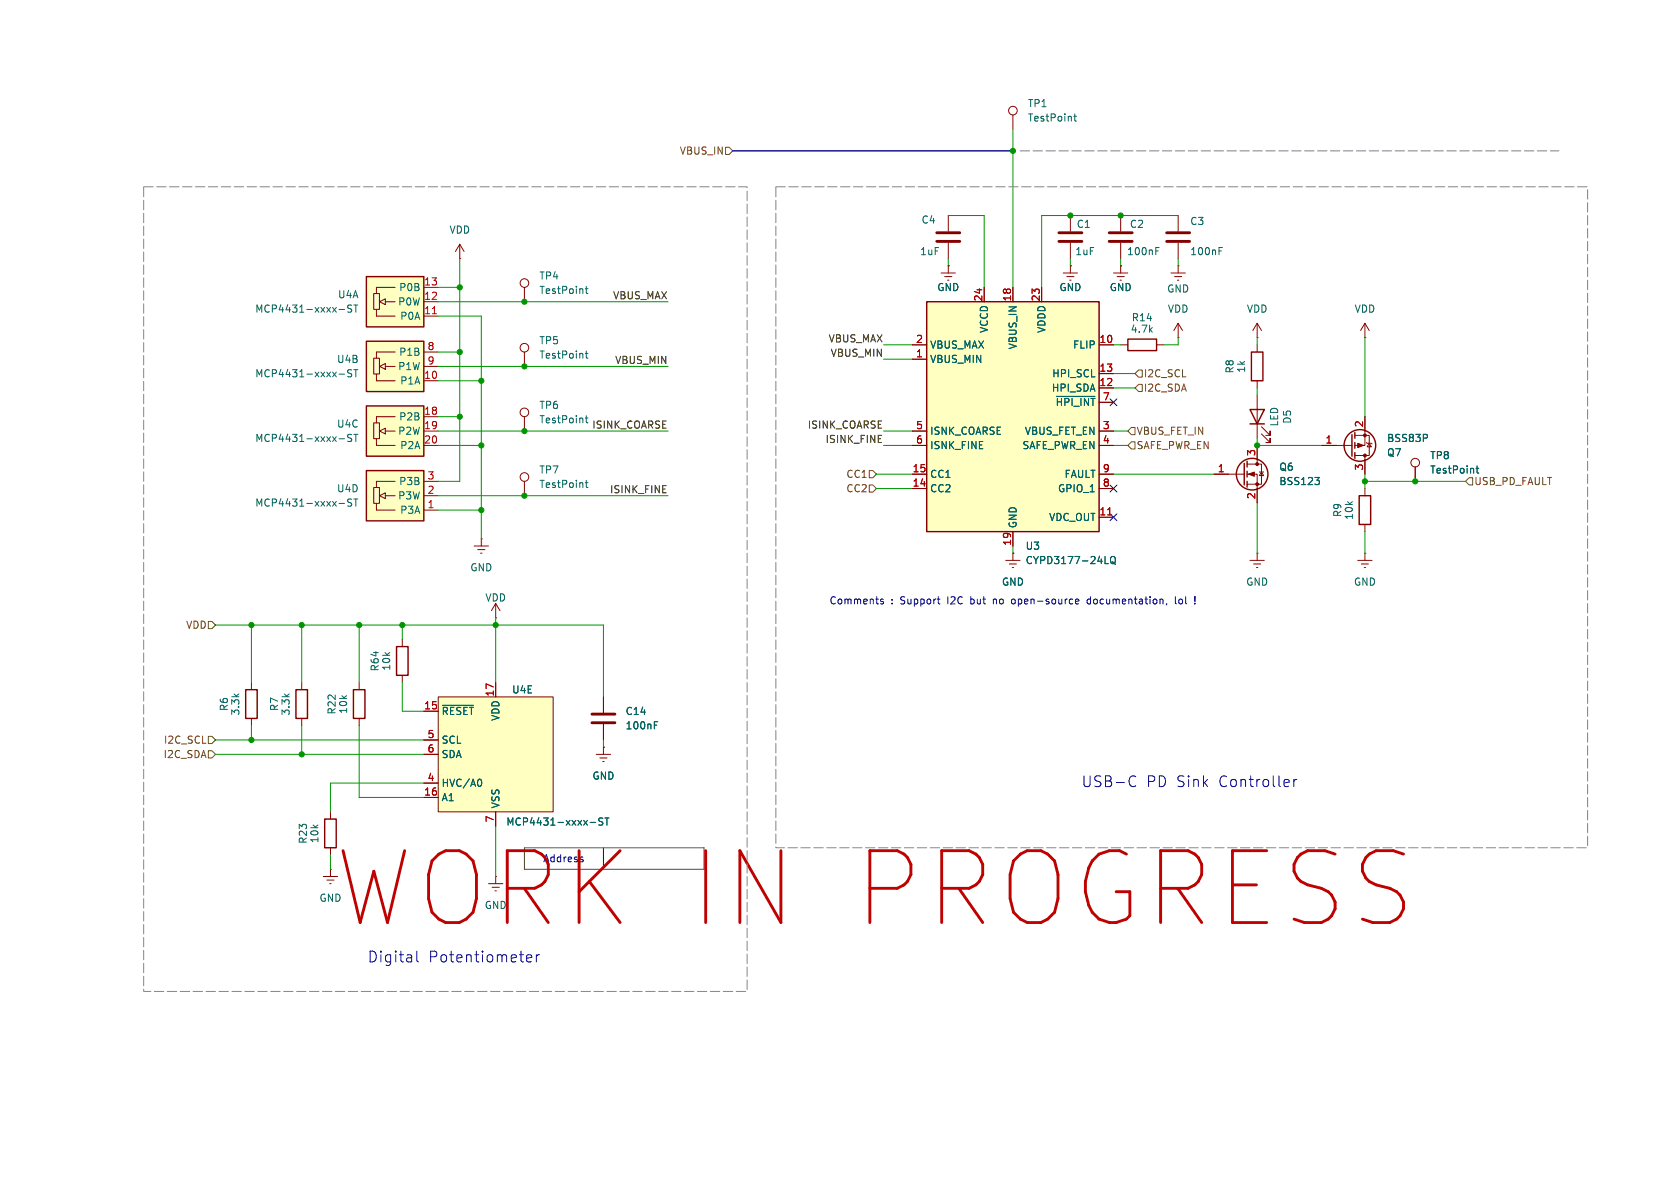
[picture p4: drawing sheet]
<svg xmlns="http://www.w3.org/2000/svg" width="297mm" height="210mm" viewBox="0 0 297 210" stroke-linecap="round" stroke-linejoin="round" font-family="sans-serif">
<path d="M199.4 59.9h5.1v2.1h-5.1zM62.5 121.9h2v5.1h-2z" fill="none" stroke="#840000" stroke-width=".25"/>
<g fill="none" stroke="#840000" stroke-width=".18">
<path d="M167.6 38.1v2.8M179.1 20.3v2.6M189.2 38.1v2.8M198.1 38.1v2.8M208.3 38.1v2.8M167.6 42.9v2.8M188 48.3h2.5M188.6 48.9h1.3M189.1 49.5h.3M189.2 47h.1M189.2 42.9v2.8M189.2 47v1.3"/>
<path d="M196.8 48.3h2.6M197.5 48.9h1.3M198 49.5h.2M198.1 47h.1M198.1 42.9v2.8M198.1 47v1.3M207 48.3h2.5M207.6 48.9h1.3M208.2 49.5h.2M208.3 47h.1M208.3 59.7h.1M208.3 42.9v2.8"/>
<path d="M208.3 47v1.3M208.3 57.2v2.5M208.3 57.2l-.8 1.2M208.3 57.2l.7 1.2M222.2 59.7h.1M222.2 57.2l-.7 1.2M222.2 57.2l.8 1.2M222.2 57.2v2.5M198.1 61h1.3M204.5 61h1.2M63.5 120.7v1.2M63.5 127v1.3"/>
<circle cx="179.1" cy="19.6" r=".76"/>
</g>
<path d="M165.6 41.1h4.1M165.6 42.7h4.1M187.2 41.1h4.1M187.2 42.7h4.1M196.1 41.1h4.1M196.1 42.7h4.1M206.2 41.1h4.1M206.2 42.7h4.1" fill="none" stroke="#840000" stroke-width=".51"/>
<path d="M189.8 20.6h.5M190 20.1v1.1l.3 .2M204.3 44.4h.5M204.3 43.8h.6M215.5 44.4h.4M215.5 43.8h.6" fill="none" stroke="#006464" stroke-width=".18"/>
<path d="M66.5 73.7h3.3" fill="none" stroke="#ffffc2" stroke-width=".18"/>
<path d="M66.5 73.7v.2z" fill="#ffffc2"/>
<path d="M66.5 78.7h3.3" fill="none" stroke="#ffffc2" stroke-width=".18"/>
<path d="M64.8 71.8h10.1v8.8h-10.1z" fill="#ffffc2"/>
<path d="M66.1 74.8h1v2.7h-1zM66.5 77.6v1.1h3.3M67.1 76.2l1-.5v1zM68.1 76.2h1.7M69.8 73.7h-3.3v1.1M74.9 76.2h2.6M74.9 73.7h2.6M74.9 78.7h2.6" fill="none" stroke="#840000" stroke-width=".18"/>
<path d="M64.8 71.8h10.1v8.8h-10.1z" fill="none" stroke="#840000" stroke-width=".25"/>
<path d="M59.9 77.6h1M62.2 76.8h-.5l-.2 .1v.4l.6 .2 .1 .3-.3 .2h-.4M62.5 76.8h.8M62.9 76.8v1.2" fill="none" stroke="#006464" stroke-width=".18"/>
<path d="M66.5 50.8h3.3" fill="none" stroke="#ffffc2" stroke-width=".18"/>
<path d="M66.5 50.8v.3z" fill="#ffffc2"/>
<path d="M66.5 55.9h3.3" fill="none" stroke="#ffffc2" stroke-width=".18"/>
<path d="M64.8 48.9h10.1v8.9h-10.1z" fill="#ffffc2"/>
<path d="M66.1 51.9h1v2.8h-1zM66.5 54.7v1.2h3.3M67.1 53.3l1-.5v1zM68.1 53.3h1.7M69.8 50.8h-3.3v1.1M74.9 53.3h2.6M74.9 50.8h2.6M74.9 55.9h2.6" fill="none" stroke="#840000" stroke-width=".18"/>
<path d="M64.8 48.9h10.1v8.9h-10.1z" fill="none" stroke="#840000" stroke-width=".25"/>
<path d="M76.4 55.5h.8" fill="none" stroke="#a90000" stroke-width=".18"/>
<path d="M59.9 54.7h1M62.2 54l-.5-.1-.2 .1v.4l.6 .2 .1 .3-.3 .3-.4-.1M62.5 53.9h.8M62.9 53.9v1.3" fill="none" stroke="#006464" stroke-width=".18"/>
<path d="M66.5 62.2h3.3" fill="none" stroke="#ffffc2" stroke-width=".18"/>
<path d="M66.5 62.2v.3z" fill="#ffffc2"/>
<path d="M66.5 67.3h3.3" fill="none" stroke="#ffffc2" stroke-width=".18"/>
<path d="M64.8 60.3h10.1v8.9h-10.1z" fill="#ffffc2"/>
<path d="M66.1 63.3h1v2.8h-1zM66.5 67.1v.2h3.3M66.5 66.1v1M67.1 64.8l1-.5v1zM68.1 64.8h1.7M69.8 62.2h-3.3v1.1M74.9 64.8h2.6M74.9 62.2h2.6M74.9 67.3h2.6M58.4 143.5v1.3" fill="none" stroke="#840000" stroke-width=".18"/>
<path d="M64.8 60.3h10.1v8.9h-10.1zM57.4 144.8h2v5.1h-2z" fill="none" stroke="#840000" stroke-width=".25"/>
<path d="M59.9 66.1h1M62.2 65.4l-.5-.1-.2 .2v.3l.6 .3 .1 .3-.3 .2h-.4M62.5 65.3h.8M62.9 65.3v1.3" fill="none" stroke="#006464" stroke-width=".18"/>
<path d="M66.5 85.1h3.3" fill="none" stroke="#ffffc2" stroke-width=".18"/>
<path d="M66.5 85.1v.2z" fill="#ffffc2"/>
<path d="M66.5 90.2h3.3" fill="none" stroke="#ffffc2" stroke-width=".18"/>
<path d="M64.8 83.2h10.1v8.9h-10.1z" fill="#ffffc2"/>
<g fill="none" stroke="#840000" stroke-width=".18">
<path d="M81.3 45.7h.1M81.3 43.2l-.8 1.3M81.3 43.2l.7 1.3M81.3 43.2v2.5M92.7 50.8v2.5M66.1 86.2h1v2.8h-1zM66.5 89.9v.3h3.3M66.5 89v.9M67.1 87.6l1-.5v1zM68.1 87.6h1.7M69.8 85.1h-3.3v1.1M74.9 87.6h2.6"/>
<path d="M74.9 85.1h2.6M74.9 90.2h2.6M221 99.1h2.5M221.6 99.7h1.3M222.2 97.8h.1M222.2 97.8v1.3M222.1 100.3h.3M44.4 120.7v1.2M44.4 127v1.3M53.3 120.7v1.2M53.3 127v1.3"/>
<circle cx="92.7" cy="50" r=".76"/>
</g>
<path d="M64.8 83.2h10.1v8.9h-10.1zM43.4 121.9h2.1v5.1h-2.1zM52.3 121.9h2.1v5.1h-2.1z" fill="none" stroke="#840000" stroke-width=".25"/>
<path d="M103.5 51h.4M103.6 50.6v1.1l.3 .2M59.9 89h1M62.2 88.3l-.5-.1-.2 .1v.4l.6 .2 .1 .3-.3 .3-.4-.1M62.5 88.2h.8M62.9 88.2v1.3" fill="none" stroke="#006464" stroke-width=".18"/>
<path d="M77.5 123.2h20.3v20.3h-20.3z" fill="#ffffc2"/>
<g fill="none" stroke="#840000" stroke-width=".18">
<path d="M166.4 48.3h2.5M167 48.9h1.3M167.5 49.5h.3M167.6 47h.1M167.6 47v1.3M92.7 62.2v2.6M92.7 73.7v2.5M222.2 69.9v7.6M222.2 78.7v3.3M223 76.7l1.5 1.5v-.7v.7h-.7M223 75.4l1.5 1.6v-.8v.8h-.7M233.7 78.7h5.3"/>
<path d="M239.5 77h2.6v3.5h-2.6M241.3 73.7v5h-1.8M241.6 78.2l.1 .2h.7l.2 .1M242.1 78.4l.3 .6h-.7zM83.8 96.5h2.6M84.5 97.2h1.2M85 97.8h.2M85.1 95.3h.1M85.1 95.3v1.2M92.7 85.1v2.5M177.8 99.1h2.5M178.4 99.7h1.3"/>
<path d="M179.1 97.8h.1M179.1 97.8v1.3M214.6 83.8h5.4M220.5 82h2.5v3.6h-2.5M220.5 83.8h1.7v5.1M222.6 83.4h.8M223 83.4l.4 .7h-.8zM240 99.1h2.6M240.7 99.7h1.2M241.3 97.8h.1M241.3 80.5v3.3M241.3 86.4v1.2"/>
<path d="M241.3 92.7v1.3M241.3 97.8v1.3M250.2 82.6v2.5M71.1 113v1.3M71.1 119.4v1.3M87.6 109.2h.1M87.6 106.7v2.5M87.6 106.7l-.7 1.3M87.6 106.7l.8 1.3M178.9 100.3h.3M241.2 100.3h.2M74.9 125.7h2.6"/>
<path d="M74.9 130.8h2.6M74.9 133.4h2.6M74.9 138.4h2.6M77.5 123.2h20.3v20.3h-20.3zM87.6 120.7v2.5M105.4 133.4h2.5M106 134h1.3M106.6 134.6h.2M106.7 132.1h.1M106.7 123.2v2.8M106.7 128v2.8M106.7 132.1v1.3"/>
<path d="M74.9 141h2.6M87.6 143.5v2.6"/>
<circle cx="92.7" cy="72.9" r=".76"/>
<circle cx="92.7" cy="61.5" r=".76"/>
<circle cx="92.7" cy="84.3" r=".76"/>
<circle cx="250.2" cy="81.8" r=".76"/>
</g>
<g fill="none" stroke="#006464" stroke-width=".18">
<path d="M103.5 62.5h.4M103.5 73.9h.4M103.6 62v1.1l.3 .2M103.6 73.5v1.1l.3 .1M252.3 76.9v.4M103.5 85.3h.4M103.6 84.9v1.1l.3 .2M232.5 84.4h.7l-.4 .5M233 84.9l.2 .2v.3l-.2 .3M260.9 82.8h.5M261.1 82.4v1.1l.3 .1M78.2 124.7h5.5"/>
<path d="M84.9 137.7a.79 .79 0 0 1 0 1.3M115.7 128.2h.4M115.7 127.6h.6M106.6 144.7h-.6l-.2 .1 .2 .3M106.9 144.6h.8M107.3 144.6v1.3"/>
</g>
<g fill="none" stroke="#840000" stroke-width=".25">
<path d="M221 72.4h2.5l-1.3 2.5zM221 74.9h2.5M239 76.8v3.8M239.5 76.5v1M239.5 78.2v1M220 81.9v3.8M220.5 81.5v1.1M220.5 83.3v1M220.5 85.1v1M239.5 80v1M240.3 87.6h2v5.1h-2zM70.1 114.3h2v5.1h-2z"/>
<circle cx="240.4" cy="78.7" r="2.79"/>
<circle cx="221.4" cy="83.8" r="2.79"/>
</g>
<path d="M104.6 126.2h4.1M104.6 127.8h4.1" fill="none" stroke="#840000" stroke-width=".51"/>
<g fill="#840000" stroke="#840000" stroke-width=".18">
<path d="M240 78.4l1 .3-1 .4z"/>
<path d="M220.7 83.8l1-.4v.8z"/>
<circle cx="241.3" cy="80.5" r=".25"/>
<circle cx="241.3" cy="77" r=".25"/>
<circle cx="222.2" cy="82" r=".25"/>
<circle cx="222.2" cy="85.6" r=".25"/>
</g>
<path d="M163.8 53.3h30.5v40.7h-30.5z" fill="#ffffc2"/>
<path d="M163.8 53.3h30.5v40.7h-30.5zM221.2 62.2h2.1v5.1h-2.1z" fill="none" stroke="#840000" stroke-width=".25"/>
<g fill="none" stroke="#840000" stroke-width=".18">
<path d="M167.6 47h.1M174 50.8v2.5M179.1 50.8v2.5M184.1 50.8v2.5M189.2 47h.1M198.1 47h.1M241.3 59.7h.1M241.3 57.2l-.8 1.2M241.3 57.2l.8 1.2M241.3 57.2v2.5M161.3 61h2.5M161.3 63.5h2.5"/>
<path d="M161.3 76.2h2.5M161.3 78.7h2.5M194.3 61h2.5M194.3 76.2h2.5M194.3 78.7h2.5M194.3 66h2.5M194.3 68.6h2.5M194.3 71.1h2.5M222.2 61v1.2M222.2 67.3v1.3M222.2 78.7v2.6M233.7 78.7h2.5"/>
<path d="M241.3 73.7v2.5M161.3 83.8h2.5M161.3 86.4h2.5M179.1 97.8h.1M179.1 94v2.5M194.3 83.8h2.5M194.3 86.4h2.5M194.3 91.4h2.5M214.6 83.8h2.6M222.2 86.4v2.5M241.3 81.3v2.5M250.2 82.6v2.5"/>
<path d="M74.9 125.7h2.6M74.9 130.8h2.6M74.9 133.4h2.6M74.9 138.4h2.6M87.6 120.7v2.5M106.7 132.1h.1M106.7 123.2v2.8M106.7 128v2.8M74.9 141h2.6M87.6 143.5v2.6"/>
</g>
<g fill="none" stroke="#006464" stroke-width=".18">
<path d="M186.8 70.1h6.8M252.3 76.9v.4M195.4 99.6h.6M196.4 98.6l.2-.2a.43 .43 0 0 1 .6 .4v.4a.42 .42 0 0 1-.5 .5 .42 .42 0 0 1-.4-.5zM196.6 99.3l.6 .5M232.5 84.4h.7l-.4 .5M233 84.9l.2 .2v.3l-.2 .3M260.9 82.8h.5M261.1 82.4v1.1l.3 .1M78.2 124.7h5.5M84.9 137.7a.79 .79 0 0 1 0 1.3M115.7 128.2h.4"/>
<path d="M115.7 127.6h.6M106.6 144.7h-.6l-.2 .1 .2 .3M106.9 144.6h.8M107.3 144.6v1.3"/>
</g>
<path d="M195.8 91h.7" fill="none" stroke="#a90000" stroke-width=".18"/>
<path d="M128.3 26h.6l.6 .7-.6 .6h-.6zM200 78.1h.7v1.3h-.7l-.6-.7zM200 75.6h.7v1.2h-.7l-.6-.6zM201.3 65.4h.6v1.3h-.6l-.6-.7zM201.3 67.9h.6v1.3h-.6l-.6-.6zM153.7 85.7h.6l.6 .7-.6 .6h-.6zM153.7 83.2h.6l.6 .6-.6 .7h-.6zM259.7 84.5h.6v1.2h-.6l-.6-.6zM36.8 109.9h.7l.6 .6-.6 .6h-.7zM36.8 132.7h.7l.6 .7-.6 .6h-.7zM36.8 130.2h.7l.6 .6-.6 .6h-.7z" fill="none" stroke="#725600" stroke-width=".18"/>
<path d="M92.7 149.9h31.8M92.7 153.7h31.8" fill="none" stroke="#484848" stroke-width=".18"/>
<path d="M25.4 33h106.7v142.3h-106.7zM137.2 33h143.5v116.9h-143.5zM180.3 26.7h95.3" fill="none" stroke="#848484" stroke-width=".18" stroke-dasharray="1.7 .6"/>
<g fill="none" stroke="#009600" stroke-width=".18">
<path d="M167.6 38.1h6.4v12.7M179.1 22.9v27.9M208.3 38.1h-24.2v12.7M77.5 55.9h7.6v39.4M77.5 53.3h40.6M77.5 50.8h3.8M81.3 45.7v39.4h-3.8M167.6 45.7v1.3M189.2 45.7v1.3M198.1 45.7v1.3M208.3 59.7v1.3h-2.6M208.3 45.7v1.3"/>
<path d="M222.2 59.7v1.3M241.3 59.7v14M77.5 78.7h7.6M77.5 64.8h40.6M77.5 62.2h3.8M77.5 67.3h7.6M77.5 76.2h40.6M77.5 73.7h3.8M156.2 78.7h5.1M156.2 76.2h5.1M156.2 61h5.1M156.2 63.5h5.1"/>
<path d="M196.8 78.7h2.6M196.8 76.2h2.6M196.8 68.6h3.9M196.8 66h3.9M196.8 61h1.3M222.2 77.5v1.2h11.5M222.2 68.6v1.3M77.5 87.6h40.6M77.5 90.2h7.6M154.9 83.8h6.4M154.9 86.4h6.4M179.1 96.5v1.3"/>
<path d="M196.8 83.8h17.8M222.2 88.9v8.9M241.3 83.8v2.6M241.3 94v3.8M241.3 85.1h17.8M38.1 110.5h68.6v12.7M44.4 110.5v10.2M53.3 110.5v10.2M63.5 110.5v10.2M71.1 110.5v2.5M87.6 109.2v11.5M38.1 130.8h36.8"/>
<path d="M38.1 133.4h36.8M44.4 128.3v2.5M53.3 128.3v5.1M63.5 128.3v12.7h11.4M71.1 120.7v5h3.8M74.9 138.4h-16.5v5.1M106.7 130.8v1.3"/>
</g>
<path d="M129.5 26.7h49.6" fill="none" stroke="#0000c2" stroke-width=".25"/>
<path d="M196.2 70.5l1.3 1.2M197.5 70.5l-1.3 1.2M196.2 90.8l1.3 1.2M196.2 85.8l1.3 1.2M197.5 90.8l-1.3 1.2M197.5 85.8l-1.3 1.2" fill="none" stroke="#000084" stroke-width=".18"/>
<g fill="none" stroke="#0000c2" stroke-width=".18">
<path d="M156.1 106l-.3-.1-.1 .2v.2l.4 .1v.3h-.4M165.7 105.9h.5M166.1 106.8h.1M175.6 105.9v.9M175.8 105.9l-.2 .1M179.2 105.9l-.3 .1-.1 .2 .1 .4 .3 .2M190.1 106.3l.6-.1v-.2l-.4-.1-.2 .2 .1 .6h.5M192.8 106l-.4-.1-.2 .3 .1 .5h.5M206.3 106.7l-.1 .2M207.8 105.5v1.1l.2 .2M208.5 106l-.1 .2 .1 .5M211.2 106.6v.2"/>
<path d="M211.2 105.5v.8M200 137.2a.67 .67 0 0 1 .8 .1M200.8 138.9a.67 .67 0 0 1-.8 .1M228.7 137.8v1.3M229.3 137.8l-.4 .1-.2 .2"/>
</g>
<g fill="#009600" stroke="#009600" stroke-width=".18">
<circle cx="53.3" cy="110.5" r=".46"/>
<circle cx="44.4" cy="110.5" r=".46"/>
<circle cx="63.5" cy="110.5" r=".46"/>
<circle cx="71.1" cy="110.5" r=".46"/>
<circle cx="44.4" cy="130.8" r=".46"/>
<circle cx="53.3" cy="133.4" r=".46"/>
<circle cx="241.3" cy="85.1" r=".46"/>
<circle cx="92.7" cy="53.3" r=".46"/>
<circle cx="92.7" cy="64.8" r=".46"/>
<circle cx="81.3" cy="62.2" r=".46"/>
<circle cx="87.6" cy="110.5" r=".46"/>
<circle cx="85.1" cy="78.7" r=".46"/>
<circle cx="85.1" cy="90.2" r=".46"/>
<circle cx="81.3" cy="50.8" r=".46"/>
<circle cx="81.3" cy="73.7" r=".46"/>
<circle cx="92.7" cy="87.6" r=".46"/>
<circle cx="92.7" cy="76.2" r=".46"/>
<circle cx="85.1" cy="67.3" r=".46"/>
<circle cx="250.2" cy="85.1" r=".46"/>
<circle cx="179.1" cy="26.7" r=".46"/>
<circle cx="222.2" cy="78.7" r=".46"/>
<circle cx="198.1" cy="38.1" r=".46"/>
<circle cx="189.2" cy="38.1" r=".46"/>
</g>
<text font-size="17.7" fill="#006464" x="59.3" y="164.3">WORK IN PROGRESS</text>
<g font-size="2.7" fill="#0000c2">
<text x="191.1" y="139.4">USB-C</text>
<text x="202.6" y="139.4">PD Sink</text>
<text x="215.5" y="139.4">Controller</text>
<text x="64.9" y="170.3">Digital</text>
<text x="75.7" y="170.3">Potentiometer</text>
</g>
<g font-size="1.8" fill="#006464">
<text x="181.6" y="19.2">TP1</text>
<text x="181.6" y="21.7">TestPoint</text>
<text x="79.4" y="41.5">VDD</text>
<text x="162.8" y="39.7">C4</text>
<text x="190.3" y="40.5">C1</text>
<text x="199.7" y="40.5">C2</text>
<text x="210.3" y="40">C3</text>
<text x="162.6" y="45.3">1uF</text>
<text x="190" y="45.3">1uF</text>
<text x="199.1" y="45.3">100nF</text>
<text x="210.3" y="45.3">100nF</text>
<text x="59.7" y="52.9">U4A</text>
<text x="70.5" y="51.7">P0B</text>
<text x="95.3" y="49.6">TP4</text>
<text x="95.3" y="52.2">TestPoint</text>
<text x="165.6" y="51.7">GND</text>
<text x="187.2" y="51.7">GND</text>
<text x="196.1" y="51.7">GND</text>
<text x="206.2" y="51.9">GND</text>
<text x="45" y="55.5">MCP4431-xxxx-ST</text>
<text x="70.3" y="54.2">P0W</text>
<text x="70.7" y="56.7">P0A</text>
<text x="174.9" y="58.9" transform="rotate(-90 174.9 58.9)">VCCD</text>
<text x="185" y="58.9" transform="rotate(-90 185 58.9)">VDDD</text>
<text x="199.8" y="59">4.7k</text>
<text x="200" y="57">R14</text>
<text x="206.4" y="55.5">VDD</text>
<text x="220.3" y="55.5">VDD</text>
<text x="239.4" y="55.5">VDD</text>
<text x="59.5" y="64.4">U4B</text>
<text x="70.3" y="65.6">P1W</text>
<text x="70.5" y="63.1">P1B</text>
<text x="95.3" y="61.1">TP5</text>
<text x="95.3" y="63.6">TestPoint</text>
<text x="164.3" y="61.8">VBUS_MAX</text>
<text x="164.3" y="64.4">VBUS_MIN</text>
<text x="179.9" y="61.9" transform="rotate(-90 179.9 61.9)">VBUS_IN</text>
<text x="189.6" y="61.8">FLIP</text>
<text x="220.3" y="66" transform="rotate(-90 220.3 66)">1k</text>
<text x="45" y="66.9">MCP4431-xxxx-ST</text>
<text x="70.7" y="68.2">P1A</text>
<text x="185.9" y="69.4">HPI_SDA</text>
<text x="185.9" y="66.9">HPI_SCL</text>
<text x="186.5" y="72">~{HPI_INT}</text>
<text x="218.3" y="66.1" transform="rotate(-90 218.3 66.1)">R8</text>
<text x="59.5" y="75.8">U4C</text>
<text x="70.3" y="77.1">P2W</text>
<text x="70.5" y="74.5">P2B</text>
<text x="95.3" y="72.5">TP6</text>
<text x="95.3" y="75">TestPoint</text>
<text x="164.3" y="77.1">ISNK_COARSE</text>
<text x="181.1" y="77.1">VBUS_FET_EN</text>
<text x="226.2" y="75.5" transform="rotate(-90 226.2 75.5)">LED</text>
<text x="228.4" y="75" transform="rotate(-90 228.4 75)">D5</text>
<text x="45" y="78.3">MCP4431-xxxx-ST</text>
<text x="70.7" y="79.6">P2A</text>
<text x="95.3" y="83.9">TP7</text>
<text x="164.3" y="79.6">ISNK_FINE</text>
<text x="180.7" y="79.6">SAFE_PWR_EN</text>
<text x="226.1" y="83.4">Q6</text>
<text x="245.1" y="80.9">Q7</text>
<text x="245.1" y="78.3">BSS83P</text>
<text x="252.7" y="81.4">TP8</text>
<text x="252.7" y="83.9">TestPoint</text>
<text x="45" y="89.8">MCP4431-xxxx-ST</text>
<text x="59.5" y="87.2">U4D</text>
<text x="70.3" y="88.5">P3W</text>
<text x="70.5" y="86">P3B</text>
<text x="95.3" y="86.5">TestPoint</text>
<text x="164.3" y="84.7">CC1</text>
<text x="164.3" y="87.2">CC2</text>
<text x="186.9" y="87.2">GPIO_1</text>
<text x="188.1" y="84.7">FAULT</text>
<text x="226.1" y="86">BSS123</text>
<text x="70.7" y="91">P3A</text>
<text x="179.9" y="93.5" transform="rotate(-90 179.9 93.5)">GND</text>
<text x="185.4" y="92.3">VDC_OUT</text>
<text x="237.3" y="91.5" transform="rotate(-90 237.3 91.5)">R9</text>
<text x="239.4" y="92" transform="rotate(-90 239.4 92)">10k</text>
<text x="83.1" y="101.2">GND</text>
<text x="181.2" y="97.4">U3</text>
<text x="181.2" y="99.9">CYPD3177-24LQ</text>
<text x="85.7" y="106.5">VDD</text>
<text x="177" y="103.7">GND</text>
<text x="220.2" y="103.7">GND</text>
<text x="239.3" y="103.7">GND</text>
<text x="67.2" y="118.8" transform="rotate(-90 67.2 118.8)">R64</text>
<text x="69.2" y="118.7" transform="rotate(-90 69.2 118.7)">10k</text>
<text x="40.5" y="125.8" transform="rotate(-90 40.5 125.8)">R6</text>
<text x="49.4" y="125.8" transform="rotate(-90 49.4 125.8)">R7</text>
<text x="90.4" y="122.8">U4E</text>
<text x="42.5" y="126.6" transform="rotate(-90 42.5 126.6)">3.3k</text>
<text x="51.4" y="126.6" transform="rotate(-90 51.4 126.6)">3.3k</text>
<text x="59.5" y="126.4" transform="rotate(-90 59.5 126.4)">R22</text>
<text x="61.6" y="126.3" transform="rotate(-90 61.6 126.3)">10k</text>
<text x="78" y="126.6">~{RESET}</text>
<text x="78" y="131.7">SCL</text>
<text x="88.5" y="127.5" transform="rotate(-90 88.5 127.5)">VDD</text>
<text x="110.5" y="129.1">100nF</text>
<text x="110.5" y="126.6">C14</text>
<text x="78" y="134.2">SDA</text>
<text x="78" y="139.3">HVC/A0</text>
<text x="78" y="141.8">A1</text>
<text x="88.5" y="143" transform="rotate(-90 88.5 143)">VSS</text>
<text x="104.6" y="138">GND</text>
<text x="54.5" y="149.3" transform="rotate(-90 54.5 149.3)">R23</text>
<text x="56.5" y="149.1" transform="rotate(-90 56.5 149.1)">10k</text>
<text x="89.4" y="146.2">MCP4431-xxxx-ST</text>
<text x="56.4" y="159.6">GND</text>
<text x="85.6" y="160.9">GND</text>
</g>
<g font-size="1.8" fill="#725600">
<text x="120.1" y="27.5">VBUS_IN</text>
<text x="202.1" y="66.9">I2C_SCL</text>
<text x="202.1" y="69.4">I2C_SDA</text>
<text x="200.9" y="77.1">VBUS_FET_IN</text>
<text x="200.9" y="79.6">SAFE_PWR_EN</text>
<text x="149.5" y="87.2">CC2</text>
<text x="149.5" y="84.7">CC1</text>
<text x="260.5" y="86">USB_PD_FAULT</text>
<text x="32.8" y="111.4">VDD</text>
<text x="28.9" y="131.7">I2C_SCL</text>
<text x="28.8" y="134.2">I2C_SDA</text>
</g>
<g font-size="1.8" fill="#a90000">
<text x="74.9" y="50.5">13</text>
<text x="74.9" y="53.1">12</text>
<text x="173.7" y="53.4" transform="rotate(-90 173.7 53.4)">24</text>
<text x="178.8" y="53.4" transform="rotate(-90 178.8 53.4)">18</text>
<text x="183.9" y="53.4" transform="rotate(-90 183.9 53.4)">23</text>
<text x="74.9" y="55.6">11</text>
<text x="75.5" y="62">8</text>
<text x="75.5" y="64.5">9</text>
<text x="161.9" y="60.7">2</text>
<text x="161.9" y="63.2">1</text>
<text x="194.3" y="60.7">10</text>
<text x="194.3" y="65.8">13</text>
<text x="74.9" y="67.1">10</text>
<text x="194.3" y="68.3">12</text>
<text x="194.9" y="70.9">7</text>
<text x="74.9" y="73.4">18</text>
<text x="74.9" y="75.9">19</text>
<text x="161.9" y="75.9">5</text>
<text x="194.9" y="75.9">3</text>
<text x="241" y="75.6" transform="rotate(-90 241 75.6)">2</text>
<text x="74.9" y="78.5">20</text>
<text x="161.2" y="83.6">15</text>
<text x="161.9" y="78.5">6</text>
<text x="194.9" y="78.5">4</text>
<text x="194.9" y="83.6">9</text>
<text x="215.2" y="83.6">1</text>
<text x="222" y="80.7" transform="rotate(-90 222 80.7)">3</text>
<text x="234.2" y="78.5">1</text>
<text x="241" y="83.3" transform="rotate(-90 241 83.3)">3</text>
<text x="75.5" y="84.8">3</text>
<text x="75.5" y="87.4">2</text>
<text x="75.5" y="89.9">1</text>
<text x="161.2" y="86.1">14</text>
<text x="194.9" y="86.1">8</text>
<text x="222" y="88.3" transform="rotate(-90 222 88.3)">2</text>
<text x="194.3" y="91.2">11</text>
<text x="178.8" y="96.6" transform="rotate(-90 178.8 96.6)">19</text>
<text x="74.9" y="125.5">15</text>
<text x="87.4" y="123.2" transform="rotate(-90 87.4 123.2)">17</text>
<text x="75.5" y="130.6">5</text>
<text x="75.5" y="133.1">6</text>
<text x="74.9" y="140.7">16</text>
<text x="75.5" y="138.2">4</text>
<text x="87.4" y="145.5" transform="rotate(-90 87.4 145.5)">7</text>
</g>
<g font-size="1.8" fill="#0f0f0f">
<text x="108.3" y="53">VBUS_MAX</text>
<text x="108.7" y="64.4">VBUS_MIN</text>
<text x="146.4" y="60.6">VBUS_MAX</text>
<text x="146.8" y="63.2">VBUS_MIN</text>
<text x="104.6" y="75.9">ISINK_COARSE</text>
<text x="142.7" y="75.9">ISINK_COARSE</text>
<text x="145.8" y="78.4">ISINK_FINE</text>
<text x="107.7" y="87.3">ISINK_FINE</text>
</g>
<g font-size="1.8" fill="#0000c2">
<text x="146.5" y="107">Comments</text>
<text x="157.5" y="107">:</text>
<text x="159.3" y="107">Support</text>
<text x="167.8" y="107">I2C</text>
<text x="172" y="107">but</text>
<text x="176.2" y="107">no</text>
<text x="179.7" y="107">open-source</text>
<text x="193.3" y="107">documentation,</text>
<text x="209" y="107">lol</text>
</g>
<text font-size="1.8" fill="#c20000" x="95.9" y="152.6">Address</text>
</svg>
